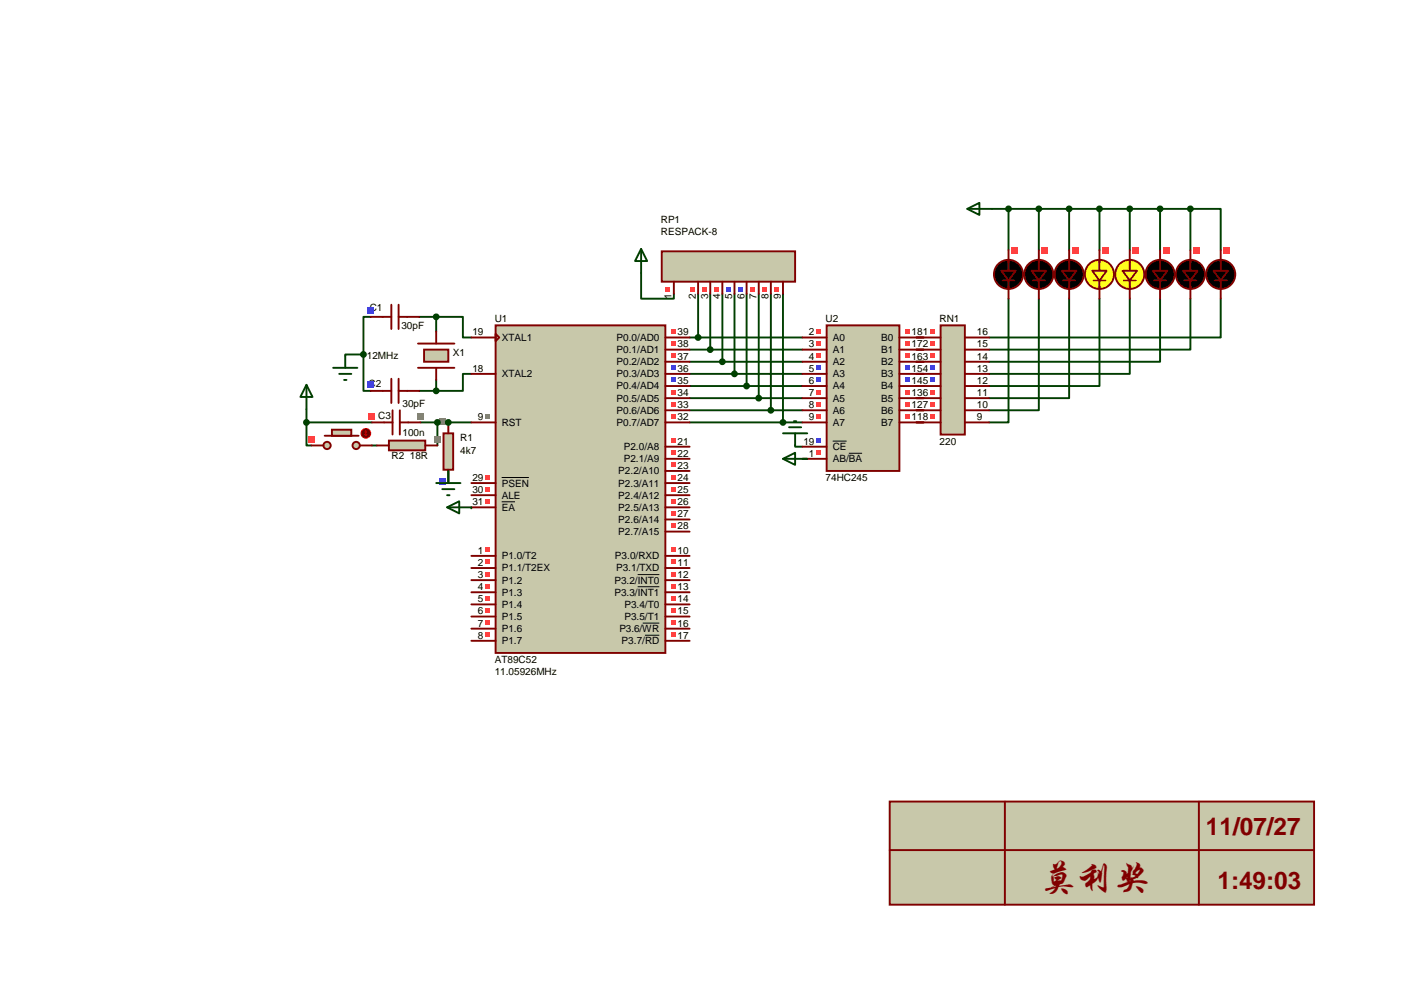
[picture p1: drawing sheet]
<svg xmlns="http://www.w3.org/2000/svg" width="297mm" height="210mm" viewBox="0 0 297 210" stroke-linecap="round" stroke-linejoin="round" font-family="sans-serif">
<g fill="none" stroke="#004000" stroke-width=".4">
<path d="M76.1 74.2v7.6h1.6M76.1 74.2h-3.8v.3M77.7 66.3h-1.6v7.9M87.8 66.3h3.6M91.4 66.3v3.1M91.4 79.5v2.3M91.4 66.3h5.6v4.4h1.7M98.7 78.3h-1.7v3.5h-5.6M192 70.7h1.5M192 73.2h1.5M192 75.7h1.5M192 78.3h1.5"/>
<path d="M77.9 93.3h1M87.8 81.8h3.6M93.9 98.6v2.3M166.6 93.3v.2h1.5M168.1 96.1h1M192 80.8h1.5M192 83.4h1.5M192 85.9h1.5M192 88.4h1.5"/>
</g>
<circle cx="98.7" cy="106.2" r=".2" fill="#004000"/>
<g fill="none" stroke="#004000" stroke-width=".4">
<path d="M134.3 57.2v5.3h6.9v-1M207.7 43.7h3.6M211.3 43.7v8.7M211.3 43.7h6.3v8.7M217.6 43.7h6.4v8.7M224 43.7h6.3v8.7M230.3 43.7h6.4v8.7M236.7 43.7h6.3v8.7M243 43.7h6.4v8.7M249.4 43.7h6.3v8.7M144.5 70.7h23.6M144.5 73.2h23.6"/>
<path d="M144.5 75.7h23.6M144.5 78.3h23.6M146.2 61.5v9.2M148.8 61.5v11.7M151.3 61.5v14.2M153.9 61.5v16.8M156.4 61.5v19.3M158.9 61.5v21.9M161.5 61.5v24.4M164 61.5v26.9M211.3 62.5v25.9h-4.1M217.6 62.5v23.4h-10.4"/>
<path d="M224 62.5v20.9h-16.8M230.3 62.5v18.3h-23.1M236.7 62.5v15.8h-29.5M243 62.5v13.2h-35.8M249.4 62.5v10.7h-42.2M255.7 62.5v8.2h-48.5M64.2 85.6v2.8M64.2 88.4h13.7M64.2 88.4v4.9h1M88.1 88.4h10.6M91.6 88.4v4.9M93.9 88.2v.2"/>
<path d="M144.5 88.4h23.6M144.5 85.9h23.6M144.5 80.8h23.6M144.5 83.4h23.6"/>
</g>
<path d="M103.8 68.1h35.6v68.6h-35.6z" fill="#c8c8aa" stroke="#800000" stroke-width=".4"/>
<g fill="none" stroke="#800000" stroke-width=".4">
<path d="M98.7 78.3h5.1M98.7 70.7h5.1M103.8 69.9l.8 .8-.8 .7zM139.4 78.3h5.1M139.4 70.7h5.1M139.4 73.2h5.1M139.4 75.7h5.1M98.7 88.4h5.1M139.4 88.4h5.1M139.4 80.8h5.1M139.4 83.4h5.1M139.4 85.9h5.1"/>
<path d="M139.4 93.5h5.1M139.4 96.1h5.1M139.4 98.6h5.1M98.7 103.7h5.1M98.7 106.2h5.1M98.7 101.1h5.1M98.7 116.4h5.1M98.7 118.9h5.1M139.4 103.7h5.1M139.4 106.2h5.1M139.4 101.1h5.1M139.4 116.4h5.1"/>
<path d="M139.4 118.9h5.1M139.4 111.3h5.1M139.4 108.8h5.1M98.7 121.5h5.1M98.7 124h5.1M98.7 126.5h5.1M98.7 129.1h5.1M98.7 131.6h5.1M98.7 134.2h5.1M139.4 121.5h5.1M139.4 124h5.1M139.4 126.5h5.1"/>
<path d="M139.4 129.1h5.1M139.4 131.6h5.1M139.4 134.2h5.1"/>
</g>
<path d="M105.1 100h5.7M105.1 105.1h2.8M133.6 120.3h4.5M133.6 122.8h4.5M134.6 130.5h3.5M135.1 133h3" fill="none" stroke="#000" stroke-width=".21"/>
<g fill="#ff4040">
<path d="M101.7 101.9h1v1h-1z"/>
<path d="M101.7 104.4h1v1.1h-1z"/>
<path d="M101.7 99.4h1v1h-1z"/>
</g>
<path d="M101.7 86.7h1v1h-1z" fill="#808080"/>
<g fill="#ff4040">
<path d="M140.5 68.9h1v1h-1z"/>
<path d="M140.5 71.4h1v1h-1z"/>
<path d="M140.5 74h1v1h-1z"/>
</g>
<g fill="#4040ff">
<path d="M140.5 76.5h1v1h-1z"/>
<path d="M140.5 79h1v1.1h-1z"/>
</g>
<g fill="#ff4040">
<path d="M140.5 81.6h1v1h-1z"/>
<path d="M140.5 84.1h1v1h-1z"/>
<path d="M140.5 86.7h1v1h-1z"/>
<path d="M101.7 114.6h1v1h-1z"/>
<path d="M101.7 117.1h1v1.1h-1z"/>
<path d="M101.7 119.7h1v1h-1z"/>
<path d="M101.7 122.2h1v1h-1z"/>
<path d="M101.7 124.8h1v1h-1z"/>
<path d="M101.7 127.3h1v1h-1z"/>
<path d="M101.7 129.8h1v1.1h-1z"/>
<path d="M101.7 132.4h1v1h-1z"/>
<path d="M140.5 114.6h1v1h-1z"/>
<path d="M140.5 117.1h1v1.1h-1z"/>
<path d="M140.5 119.7h1v1h-1z"/>
<path d="M140.5 122.2h1v1h-1z"/>
<path d="M140.5 124.8h1v1h-1z"/>
<path d="M140.5 132.4h1v1h-1z"/>
<path d="M140.5 129.8h1v1.1h-1z"/>
<path d="M140.5 127.3h1v1h-1z"/>
<path d="M140.5 109.5h1v1h-1z"/>
<path d="M140.5 91.7h1v1.1h-1z"/>
<path d="M140.5 94.3h1v1h-1z"/>
<path d="M140.5 96.8h1v1h-1z"/>
<path d="M140.5 99.4h1v1h-1z"/>
<path d="M140.5 101.9h1v1h-1z"/>
<path d="M140.5 104.4h1v1.1h-1z"/>
<path d="M140.5 107h1v1h-1z"/>
</g>
<path d="M87.6 77h7.6M87.6 71.9h7.6" fill="none" stroke="#800000" stroke-width=".4"/>
<path d="M88.8 73.2h5.1v2.5h-5.1z" fill="#c8c8aa" stroke="#800000" stroke-width=".4"/>
<path d="M77.7 66.3h4.3M82 63.8v5.1M83.5 63.8v5.1M83.5 66.3h4.3M91.4 69.4v2.5M91.4 77v2.5" fill="none" stroke="#800000" stroke-width=".4"/>
<path d="M77 64.4h1.3v1.3h-1.3z" fill="#4040ff"/>
<path d="M82 79.3v5.1M83.5 79.3v5.1M77.7 81.8h4.3M83.5 81.8h4.3" fill="none" stroke="#800000" stroke-width=".4"/>
<path d="M77 79.9h1.3v1.3h-1.3z" fill="#4040ff"/>
<g fill="#004000" stroke="#004000" stroke-width=".4">
<circle cx="91.4" cy="81.8" r=".51"/>
<circle cx="91.4" cy="66.3" r=".51"/>
</g>
<path d="M77.9 88.4h4.3M82.2 85.9v5.1M83.8 85.9v5.1M83.8 88.4h4.3" fill="none" stroke="#800000" stroke-width=".4"/>
<path d="M77.3 86.5h1.2v1.3h-1.2z" fill="#ff4040"/>
<path d="M87.4 86.5h1.3v1.3h-1.3z" fill="#808080"/>
<g fill="#c8c8aa" stroke="#800000" stroke-width=".4">
<circle cx="74.6" cy="93.3" r=".76"/>
<circle cx="68.5" cy="93.3" r=".76"/>
</g>
<path d="M68 91.2h7.1" fill="none" stroke="#800000" stroke-width=".4"/>
<path d="M69.5 90h4.1v1.2h-4.1z" fill="#c8c8aa" stroke="#800000" stroke-width=".4"/>
<path d="M65.2 93.3h2.6M75.4 93.3h2.5" fill="none" stroke="#800000" stroke-width=".4"/>
<circle cx="76.6" cy="90.7" r="1.02" fill="#400000" stroke="#f00" stroke-width=".21"/>
<path d="M76.4 90.5l.2-.3 .3 .3M76.4 91l.2 .2M76.6 90.2v1M76.9 91l-.3 .2" fill="none" stroke="#f00" stroke-width=".21"/>
<path d="M64.6 91.4h1.2v1.2h-1.2z" fill="#ff4040"/>
<path d="M92.9 90.7h2v7.6h-2z" fill="#c8c8aa" stroke="#800000" stroke-width=".4"/>
<path d="M93.9 88.2v2.5M93.9 98.3v2.6" fill="none" stroke="#800000" stroke-width=".4"/>
<path d="M92 87.5h1.3v1.3h-1.3z" fill="#808080"/>
<path d="M92 100.2h1.3v1.3h-1.3z" fill="#4040ff"/>
<path d="M81.5 92.2h7.6v2.1h-7.6z" fill="#c8c8aa" stroke="#800000" stroke-width=".4"/>
<path d="M78.9 93.3h2.6M89.1 93.3h2.5" fill="none" stroke="#800000" stroke-width=".4"/>
<path d="M91 91.4h1.3v1.2h-1.3z" fill="#808080"/>
<path d="M69.8 77h5.1M71.1 78.3h2.5M72.1 79.5h.5M72.3 74.5v2.5M64.2 80.6l1.3 2.5h-2.6zM64.2 80.6v5M93.9 98.6v2.5M91.4 101.1h5.1M92.6 102.4h2.6M93.7 103.7h.5" fill="none" stroke="#004000" stroke-width=".4"/>
<circle cx="76.1" cy="74.2" r=".51" fill="#004000" stroke="#004000" stroke-width=".4"/>
<path d="M173.2 68.1h15.2v30.5h-15.2z" fill="#c8c8aa" stroke="#800000" stroke-width=".4"/>
<g fill="none" stroke="#800000" stroke-width=".4">
<path d="M168.1 70.7h5.1M168.1 73.2h5.1M168.1 75.7h5.1M168.1 78.3h5.1M188.4 70.7h5.1M188.4 73.2h5.1M188.4 75.7h5.1M188.4 78.3h5.1M168.1 80.8h5.1M168.1 83.4h5.1M168.1 85.9h5.1M168.1 88.4h5.1"/>
<path d="M168.1 93.5h5.1M168.1 96.1h5.1M188.4 80.8h5.1M188.4 83.4h5.1M188.4 85.9h5.1M188.4 88.4h5.1"/>
</g>
<path d="M174.4 92.4h3M177.8 94.9h2.8" fill="none" stroke="#000" stroke-width=".21"/>
<g fill="#ff4040">
<path d="M171 68.9h1v1h-1z"/>
<path d="M189.5 68.9h1.1v1h-1.1z"/>
<path d="M171 71.4h1v1h-1z"/>
<path d="M189.5 71.4h1.1v1h-1.1z"/>
<path d="M171 74h1v1h-1z"/>
<path d="M189.5 74h1.1v1h-1.1z"/>
</g>
<g fill="#4040ff">
<path d="M171 76.5h1v1h-1z"/>
<path d="M189.5 76.5h1.1v1h-1.1z"/>
<path d="M171 79h1v1.1h-1z"/>
<path d="M189.5 79h1.1v1.1h-1.1z"/>
</g>
<g fill="#ff4040">
<path d="M171 81.6h1v1h-1z"/>
<path d="M189.5 81.6h1.1v1h-1.1z"/>
<path d="M171 84.1h1v1h-1z"/>
<path d="M189.5 84.1h1.1v1h-1.1z"/>
<path d="M171 86.7h1v1h-1z"/>
<path d="M189.5 86.7h1.1v1h-1.1z"/>
</g>
<path d="M171 91.7h1v1.1h-1z" fill="#4040ff"/>
<path d="M171 94.3h1v1h-1z" fill="#ff4040"/>
<path d="M164 96.1l2.6-1.3v2.5zM164 90.7h5.1M164 96.1h5.1M165.3 89.5h2.5M166.3 88.2h.5M166.6 90.7v2.6" fill="none" stroke="#004000" stroke-width=".4"/>
<path d="M197 68.1h5.1v22.9h-5.1z" fill="#c8c8aa" stroke="#800000" stroke-width=".4"/>
<g fill="none" stroke="#800000" stroke-width=".4">
<path d="M192 70.7h5M192 73.2h5M192 75.7h5M192 78.3h5M202.1 70.7h5.1M202.1 73.2h5.1M202.1 75.7h5.1M202.1 78.3h5.1M192 80.8h5M192 83.4h5M192 85.9h5M192 88.4h5"/>
<path d="M202.1 80.8h5.1M202.1 83.4h5.1M202.1 85.9h5.1M202.1 88.4h5.1"/>
</g>
<g fill="#ff4040">
<path d="M194.9 68.9h1v1h-1z"/>
<path d="M194.9 71.4h1v1h-1z"/>
<path d="M194.9 74h1v1h-1z"/>
</g>
<g fill="#4040ff">
<path d="M194.9 76.5h1v1h-1z"/>
<path d="M194.9 79h1v1.1h-1z"/>
</g>
<g fill="#ff4040">
<path d="M194.9 81.6h1v1h-1z"/>
<path d="M194.9 84.1h1v1h-1z"/>
<path d="M194.9 86.7h1v1h-1z"/>
</g>
<path d="M134.3 52.1l1.3 2.6h-2.6zM134.3 52.1v5.1M93.7 106.2l2.5-1.3v2.6zM93.7 106.2h5" fill="none" stroke="#004000" stroke-width=".4"/>
<g fill="#004000" stroke="#004000" stroke-width=".4">
<circle cx="93.9" cy="88.4" r=".51"/>
<circle cx="64.2" cy="88.4" r=".51"/>
<circle cx="91.6" cy="88.4" r=".51"/>
</g>
<circle cx="211.3" cy="57.4" r="3" fill="#000" stroke="#800000" stroke-width=".4"/>
<path d="M210 58.7h2.5" fill="none" stroke="#800000" stroke-width=".38"/>
<path d="M210.2 57.4h2.1M210.8 56.9h1v1.1h-1zM211.3 56.4v2.1" fill="none" stroke="#000040" stroke-width=".21"/>
<path d="M211.3 52.4v4.3M211.3 58.7v3.8" fill="none" stroke="#800000" stroke-width=".4"/>
<path d="M209.7 56.7h3.1l-1.5 2z" fill="#000" stroke="#800000" stroke-width=".38"/>
<path d="M211.9 51.7h1.3v1.3h-1.3z" fill="#ff4040"/>
<circle cx="217.6" cy="57.4" r="3" fill="#000" stroke="#800000" stroke-width=".4"/>
<path d="M216.3 58.7h2.6" fill="none" stroke="#800000" stroke-width=".38"/>
<path d="M216.6 57.4h2M217.1 56.9h1v1.1h-1zM217.6 56.4v2.1" fill="none" stroke="#000040" stroke-width=".21"/>
<path d="M217.6 52.4v4.3M217.6 58.7v3.8" fill="none" stroke="#800000" stroke-width=".4"/>
<path d="M216.1 56.7h3l-1.5 2z" fill="#000" stroke="#800000" stroke-width=".38"/>
<path d="M218.2 51.7h1.3v1.3h-1.3z" fill="#ff4040"/>
<circle cx="224" cy="57.4" r="3" fill="#000" stroke="#800000" stroke-width=".4"/>
<path d="M222.7 58.7h2.5" fill="none" stroke="#800000" stroke-width=".38"/>
<path d="M222.9 57.4h2.1M223.5 56.9h1v1.1h-1zM224 56.4v2.1" fill="none" stroke="#000040" stroke-width=".21"/>
<path d="M224 52.4v4.3M224 58.7v3.8" fill="none" stroke="#800000" stroke-width=".4"/>
<path d="M222.4 56.7h3.1l-1.5 2z" fill="#000" stroke="#800000" stroke-width=".38"/>
<path d="M224.6 51.7h1.3v1.3h-1.3z" fill="#ff4040"/>
<circle cx="230.3" cy="57.4" r="3" fill="#ffff1c" stroke="#800000" stroke-width=".4"/>
<path d="M229 58.7h2.6" fill="none" stroke="#800000" stroke-width=".38"/>
<path d="M230.3 54.4v2.3M230.3 58.7v1.8" fill="none" stroke="#800000" stroke-width=".4"/>
<path d="M228.8 56.7h3l-1.5 2z" fill="#ffff2f" stroke="#800000" stroke-width=".38"/>
<path d="M230.3 52.4v2.5M230.3 60v2.5" fill="none" stroke="#800000" stroke-width=".4"/>
<path d="M230.9 51.7h1.3v1.3h-1.3z" fill="#ff4040"/>
<circle cx="236.7" cy="57.4" r="3" fill="#ffff1c" stroke="#800000" stroke-width=".4"/>
<path d="M235.4 58.7h2.5" fill="none" stroke="#800000" stroke-width=".38"/>
<path d="M236.7 54.4v2.3M236.7 58.7v1.8" fill="none" stroke="#800000" stroke-width=".4"/>
<path d="M235.1 56.7h3.1l-1.5 2z" fill="#ffff2f" stroke="#800000" stroke-width=".38"/>
<path d="M236.7 52.4v2.5M236.7 60v2.5" fill="none" stroke="#800000" stroke-width=".4"/>
<path d="M237.3 51.7h1.3v1.3h-1.3z" fill="#ff4040"/>
<circle cx="243" cy="57.4" r="3" fill="#000" stroke="#800000" stroke-width=".4"/>
<path d="M241.7 58.7h2.6" fill="none" stroke="#800000" stroke-width=".38"/>
<path d="M242 57.4h2M242.5 56.9h1v1.1h-1zM243 56.4v2.1" fill="none" stroke="#000040" stroke-width=".21"/>
<path d="M243 52.4v4.3M243 58.7v3.8" fill="none" stroke="#800000" stroke-width=".4"/>
<path d="M241.5 56.7h3l-1.5 2z" fill="#000" stroke="#800000" stroke-width=".38"/>
<path d="M243.6 51.7h1.3v1.3h-1.3z" fill="#ff4040"/>
<circle cx="249.4" cy="57.4" r="3" fill="#000" stroke="#800000" stroke-width=".4"/>
<path d="M248.1 58.7h2.5" fill="none" stroke="#800000" stroke-width=".38"/>
<path d="M248.3 57.4h2.1M248.9 56.9h1v1.1h-1zM249.4 56.4v2.1" fill="none" stroke="#000040" stroke-width=".21"/>
<path d="M249.4 52.4v4.3M249.4 58.7v3.8" fill="none" stroke="#800000" stroke-width=".4"/>
<path d="M247.8 56.7h3.1l-1.5 2z" fill="#000" stroke="#800000" stroke-width=".38"/>
<path d="M250 51.7h1.3v1.3h-1.3z" fill="#ff4040"/>
<circle cx="255.7" cy="57.4" r="3" fill="#000" stroke="#800000" stroke-width=".4"/>
<path d="M254.4 58.7h2.6" fill="none" stroke="#800000" stroke-width=".38"/>
<path d="M254.7 57.4h2M255.2 56.9h1v1.1h-1zM255.7 56.4v2.1" fill="none" stroke="#000040" stroke-width=".21"/>
<path d="M255.7 52.4v4.3M255.7 58.7v3.8" fill="none" stroke="#800000" stroke-width=".4"/>
<path d="M254.2 56.7h3l-1.5 2z" fill="#000" stroke="#800000" stroke-width=".38"/>
<path d="M256.3 51.7h1.3v1.3h-1.3z" fill="#ff4040"/>
<path d="M202.6 43.7l2.6-1.2v2.5zM202.6 43.7h5.1" fill="none" stroke="#004000" stroke-width=".4"/>
<g fill="#004000" stroke="#004000" stroke-width=".4">
<circle cx="249.4" cy="43.7" r=".51"/>
<circle cx="243" cy="43.7" r=".51"/>
<circle cx="236.7" cy="43.7" r=".51"/>
<circle cx="230.3" cy="43.7" r=".51"/>
<circle cx="224" cy="43.7" r=".51"/>
<circle cx="217.6" cy="43.7" r=".51"/>
<circle cx="211.3" cy="43.7" r=".51"/>
</g>
<path d="M186.4 167.8h88.9v21.6h-88.9z" fill="#c8c8aa" stroke="#800000" stroke-width=".4"/>
<path d="M186.4 178h88.9M210.5 167.8v21.6M251.1 167.8v21.6" fill="none" stroke="#800000" stroke-width=".4"/>
<path d="M138.6 52.6h28v6.4h-28z" fill="#c8c8aa" stroke="#800000" stroke-width=".4"/>
<path d="M141.2 59v2.5M146.2 59v2.5M148.8 59v2.5M151.3 59v2.5M153.9 59v2.5M156.4 59v2.5M158.9 59v2.5M161.5 59v2.5M164 59v2.5" fill="none" stroke="#800000" stroke-width=".4"/>
<g fill="#ff4040">
<path d="M144.5 60.1h1v1h-1z"/>
<path d="M147 60.1h1v1h-1z"/>
<path d="M149.5 60.1h1.1v1h-1.1z"/>
</g>
<g fill="#4040ff">
<path d="M152.1 60.1h1v1h-1z"/>
<path d="M154.6 60.1h1v1h-1z"/>
</g>
<g fill="#ff4040">
<path d="M157.2 60.1h1v1h-1z"/>
<path d="M159.7 60.1h1v1h-1z"/>
<path d="M162.2 60.1h1.1v1h-1.1z"/>
<path d="M139.4 60.1h1v1h-1z"/>
</g>
<g fill="#004000" stroke="#004000" stroke-width=".4">
<circle cx="146.2" cy="70.7" r=".51"/>
<circle cx="148.8" cy="73.2" r=".51"/>
<circle cx="151.3" cy="75.7" r=".51"/>
<circle cx="153.9" cy="78.3" r=".51"/>
<circle cx="156.4" cy="80.8" r=".51"/>
<circle cx="158.9" cy="83.4" r=".51"/>
<circle cx="161.5" cy="85.9" r=".51"/>
<circle cx="164" cy="88.4" r=".51"/>
</g>
<text font-size="7.8" fill="#800000" x="217.8" y="186">莫利奖</text>
<g font-size="5.1" fill="#800000">
<text x="252.6" y="174.8">11/07/27</text>
<text x="255" y="186.2">1:49:03</text>
</g>
<g font-size="2.1">
<text x="138.4" y="46.7">RP1</text>
<text x="138.4" y="49.2">RESPACK-8</text>
<text x="77.5" y="65.2">C1</text>
<text x="140.7" y="62.7" transform="rotate(-90 140.7 62.7)">1</text>
<text x="145.8" y="62.7" transform="rotate(-90 145.8 62.7)">2</text>
<text x="148.3" y="62.7" transform="rotate(-90 148.3 62.7)">3</text>
<text x="150.9" y="62.7" transform="rotate(-90 150.9 62.7)">4</text>
<text x="153.4" y="62.7" transform="rotate(-90 153.4 62.7)">5</text>
<text x="155.9" y="62.7" transform="rotate(-90 155.9 62.7)">6</text>
<text x="158.5" y="62.7" transform="rotate(-90 158.5 62.7)">7</text>
<text x="161" y="62.7" transform="rotate(-90 161 62.7)">8</text>
<text x="163.6" y="62.7" transform="rotate(-90 163.6 62.7)">9</text>
<text x="84.1" y="68.9">30pF</text>
<text x="99" y="70.2">19</text>
<text x="103.6" y="67.5">U1</text>
<text x="105.1" y="71.4">XTAL1</text>
<text x="129.2" y="71.4">P0.0/AD0</text>
<text x="141.9" y="70.2">39</text>
<text x="169.5" y="70.2">2</text>
<text x="172.9" y="67.5">U2</text>
<text x="174.4" y="71.4">A0</text>
<text x="184.6" y="71.4">B0</text>
<text x="190.9" y="70.2">181</text>
<text x="196.8" y="67.5">RN1</text>
<text x="204.7" y="70.2">16</text>
<text x="76.9" y="75.1">12MHz</text>
<text x="94.9" y="74.6">X1</text>
<text x="99" y="77.8">18</text>
<text x="129.2" y="73.9">P0.1/AD1</text>
<text x="129.2" y="76.5">P0.2/AD2</text>
<text x="141.9" y="72.7">38</text>
<text x="141.9" y="75.3">37</text>
<text x="141.9" y="77.8">36</text>
<text x="169.5" y="72.7">3</text>
<text x="169.5" y="75.3">4</text>
<text x="169.5" y="77.8">5</text>
<text x="174.4" y="73.9">A1</text>
<text x="174.4" y="76.5">A2</text>
<text x="184.6" y="73.9">B1</text>
<text x="184.6" y="76.5">B2</text>
<text x="190.9" y="72.7">172</text>
<text x="190.9" y="75.3">163</text>
<text x="190.9" y="77.8">154</text>
<text x="204.7" y="72.7">15</text>
<text x="204.7" y="75.3">14</text>
<text x="204.7" y="77.8">13</text>
<text x="77.2" y="80.9">C2</text>
<text x="105.1" y="79">XTAL2</text>
<text x="129.2" y="79">P0.3/AD3</text>
<text x="129.2" y="81.5">P0.4/AD4</text>
<text x="141.9" y="80.4">35</text>
<text x="141.9" y="82.9">34</text>
<text x="169.5" y="80.4">6</text>
<text x="169.5" y="82.9">7</text>
<text x="174.4" y="79">A3</text>
<text x="174.4" y="81.5">A4</text>
<text x="184.6" y="79">B3</text>
<text x="184.6" y="81.5">B4</text>
<text x="190.9" y="80.4">145</text>
<text x="190.9" y="82.9">136</text>
<text x="204.7" y="80.4">12</text>
<text x="204.7" y="82.9">11</text>
<text x="79.2" y="87.8">C3</text>
<text x="84.3" y="85.2">30pF</text>
<text x="100.1" y="88">9</text>
<text x="105.1" y="89.2">RST</text>
<text x="129.2" y="84.1">P0.5/AD5</text>
<text x="129.2" y="86.6">P0.6/AD6</text>
<text x="129.2" y="89.2">P0.7/AD7</text>
<text x="141.9" y="85.4">33</text>
<text x="141.9" y="88">32</text>
<text x="169.5" y="85.4">8</text>
<text x="169.5" y="88">9</text>
<text x="174.4" y="84.1">A5</text>
<text x="174.4" y="86.6">A6</text>
<text x="174.4" y="89.2">A7</text>
<text x="184.6" y="84.1">B5</text>
<text x="184.6" y="86.6">B6</text>
<text x="184.6" y="89.2">B7</text>
<text x="190.9" y="85.4">127</text>
<text x="190.9" y="88">118</text>
<text x="204.7" y="85.4">10</text>
<text x="204.7" y="88">9</text>
<text x="84.3" y="91.3">100n</text>
<text x="96.4" y="92.4">R1</text>
<text x="96.4" y="95">4k7</text>
<text x="130.7" y="94.2">P2.0/A8</text>
<text x="141.9" y="93.1">21</text>
<text x="141.9" y="95.6">22</text>
<text x="168.3" y="93.1">19</text>
<text x="169.5" y="95.6">1</text>
<text x="174.4" y="94.2">CE</text>
<text x="196.8" y="93.1">220</text>
<text x="82" y="96.2">R2</text>
<text x="85.8" y="96.1">18R</text>
<text x="99" y="100.7">29</text>
<text x="105.1" y="101.9">PSEN</text>
<text x="129.5" y="99.3">P2.2/A10</text>
<text x="129.5" y="101.9">P2.3/A11</text>
<text x="130.7" y="96.8">P2.1/A9</text>
<text x="141.9" y="98.1">23</text>
<text x="141.9" y="100.7">24</text>
<text x="172.9" y="100.7">74HC245</text>
<text x="174.4" y="96.8">AB/BA</text>
<text x="99" y="103.2">30</text>
<text x="99" y="105.8">31</text>
<text x="105.1" y="104.4">ALE</text>
<text x="105.1" y="106.9">EA</text>
<text x="129.5" y="104.4">P2.4/A12</text>
<text x="129.5" y="106.9">P2.5/A13</text>
<text x="141.9" y="103.2">25</text>
<text x="141.9" y="105.8">26</text>
<text x="129.5" y="112">P2.7/A15</text>
<text x="129.5" y="109.5">P2.6/A14</text>
<text x="141.9" y="110.8">28</text>
<text x="141.9" y="108.3">27</text>
<text x="100.1" y="115.9">1</text>
<text x="100.1" y="118.5">2</text>
<text x="105.1" y="117.1">P1.0/T2</text>
<text x="105.1" y="119.6">P1.1/T2EX</text>
<text x="128.8" y="117.1">P3.0/RXD</text>
<text x="129" y="119.6">P3.1/TXD</text>
<text x="141.9" y="115.9">10</text>
<text x="141.9" y="118.5">11</text>
<text x="100.1" y="121">3</text>
<text x="100.1" y="123.5">4</text>
<text x="105.1" y="122.2">P1.2</text>
<text x="105.1" y="124.7">P1.3</text>
<text x="128.7" y="122.2">P3.2/INT0</text>
<text x="128.7" y="124.7">P3.3/INT1</text>
<text x="141.9" y="121">12</text>
<text x="141.9" y="123.5">13</text>
<text x="100.1" y="126.1">5</text>
<text x="100.1" y="128.6">6</text>
<text x="100.1" y="131.2">7</text>
<text x="105.1" y="127.3">P1.4</text>
<text x="105.1" y="129.8">P1.5</text>
<text x="130.8" y="127.3">P3.4/T0</text>
<text x="130.8" y="129.8">P3.5/T1</text>
<text x="141.9" y="126.1">14</text>
<text x="141.9" y="128.6">15</text>
<text x="141.9" y="131.2">16</text>
<text x="100.1" y="133.7">8</text>
<text x="105.1" y="132.3">P1.6</text>
<text x="105.1" y="134.9">P1.7</text>
<text x="129.7" y="132.3">P3.6/WR</text>
<text x="130.2" y="134.9">P3.7/RD</text>
<text x="141.9" y="133.7">17</text>
<text x="103.6" y="138.8">AT89C52</text>
<text x="103.6" y="141.3">11.05926MHz</text>
</g>
</svg>
